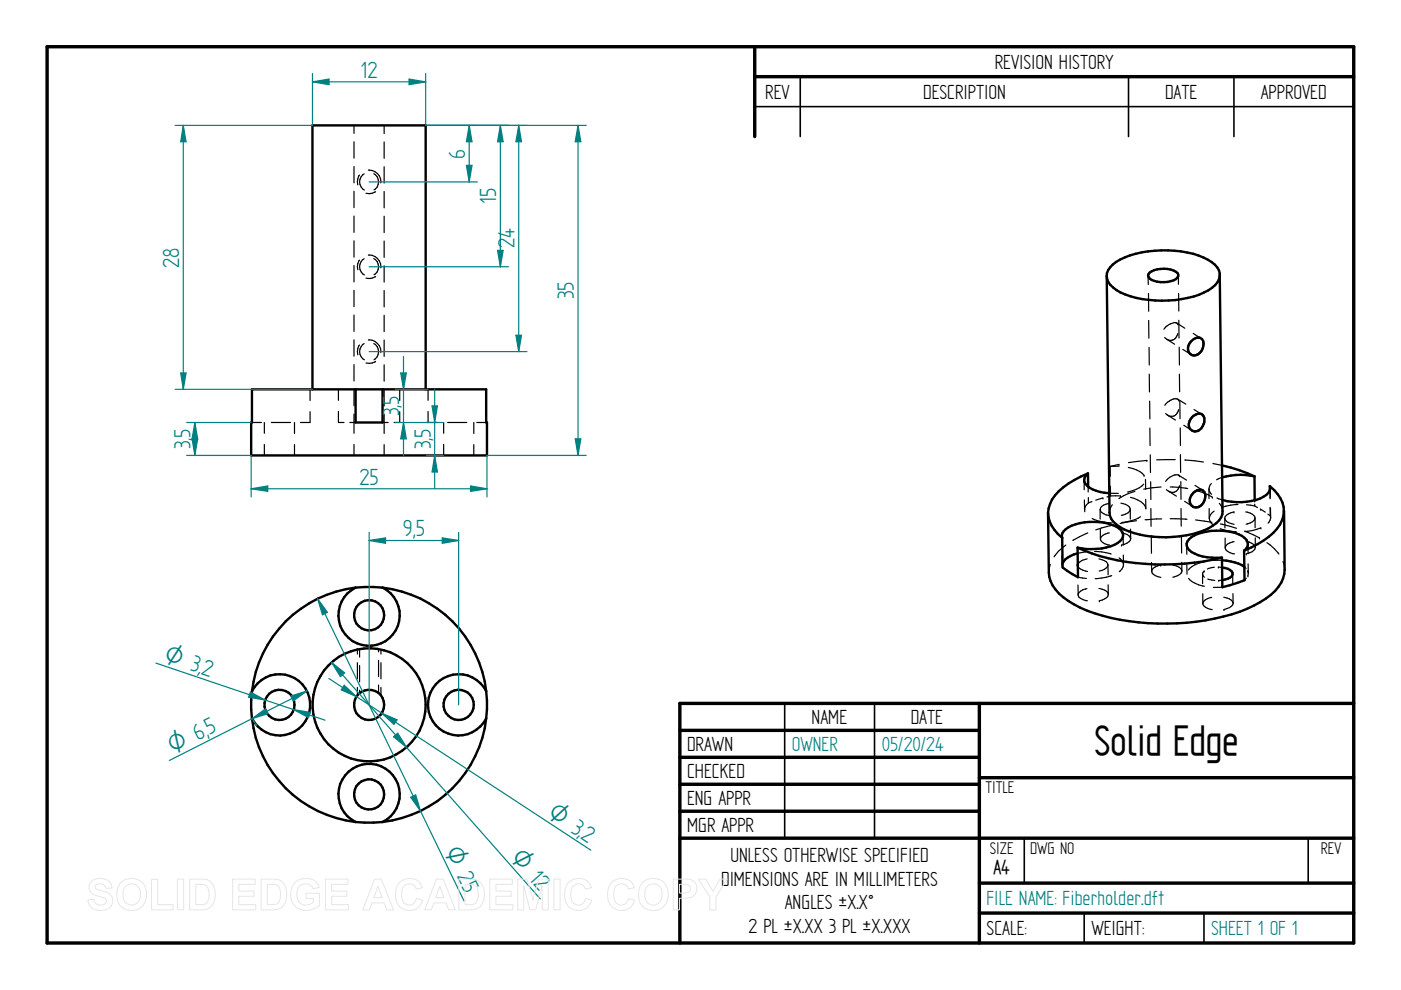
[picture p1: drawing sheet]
<svg xmlns="http://www.w3.org/2000/svg" width="297mm" height="210mm" viewBox="0 0 297 210" stroke-linecap="round" stroke-linejoin="round" font-family="sans-serif">
<g fill="none" stroke="#000" stroke-width=".72">
<path d="M10 9.9h277v190h-277zM160 9.9v19.1M160 16.3h127M144.1 154.9h63.5M207.6 149.1v50.8M287 149.1h-142.9v50.8M144.1 160.6h63.5M144.1 166.3h63.5M144.1 172h63.5M144.1 177.7h142.9M207.6 164.9h79.4M207.6 187.2h79.4"/>
<path d="M207.6 193.6h79.4"/>
</g>
<path d="M169.7 16.3v12.7M239.3 16.3v12.7M261.6 16.3v12.7M160 22.6h127M166.4 149.1v28.6M185.4 149.1v28.6M217.2 177.8v9.4M277.4 177.8v9.4M229.9 193.6v6.3M255.3 193.6v6.3" fill="none" stroke="#000" stroke-width=".34"/>
<g fill="none" stroke="#000" stroke-width=".51">
<path d="M235.9 56.1a16.7 16.7 0 0 1 10.3-3 19.2 19.2 0 0 1 10.7 2.5 3 3 0 0 1 1.7 2.7 3 3 0 0 1-1.6 2.7 17.7 17.7 0 0 1-10.7 2.8 18.5 18.5 0 0 1-9.6-2.3 3.4 3.4 0 0 1-2-3.6l.2-.6zM243.8 57.8a5.5 5.5 0 0 1 5.8 .1 .85 .85 0 0 1-.3 1.3 5.9 5.9 0 0 1-5.5-.1 .78 .78 0 0 1 0-1.3zM258.6 58.3l.6 50.1a3.5 3.5 0 0 1-2.1 3.1 19.3 19.3 0 0 1-11.3 2.4 16.3 16.3 0 0 1-9.2-2.7 3.1 3.1 0 0 1-1.4-2.5l-.5-50.2M252.6 72.3a1.44 1.44 0 0 1 2.5 0 2.31 2.31 0 0 1-2.3 3 1.76 1.76 0 0 1-.2-3zM53.4 82.5h49.7l.1 14.1h-49.9zM66.2 82.5v-55.9h24.1v55.9M75.4 82.5v7.1h5.7v-7.1M253 88.2a1.33 1.33 0 0 1 1.3-.5 1.33 1.33 0 0 1 1.1 1 2.48 2.48 0 0 1-2.1 2.8 1.7 1.7 0 0 1-1.3-1.4 1.7 1.7 0 0 1 .8-1.7zM259.1 98.7a31.5 31.5 0 0 1 6.9 2.3M225.2 114a1.56 1.56 0 0 1 .7-1.8 11.5 11.5 0 0 1 10-.9 2.42 2.42 0 0 1 2.2 2.5 4.5 4.5 0 0 1-3.5 2.3l-2 .3a12.3 12.3 0 0 1-4.1-.3M225.2 114l.1 6.3 3.3 2.1-.1-6.3M228.5 116.1a46.4 46.4 0 0 0 24.7 3.2l5.9-1.1"/>
<path d="M228.5 117.3a4.7 4.7 0 0 0-3.2 2.2M228.5 119.7v.3M230.7 100.4v2.8M230.7 100.4a1.56 1.56 0 0 0-.2 2.6 7.7 7.7 0 0 0 4.7 1.6M230.7 100.4a16.3 16.3 0 0 0-7.6 5.5 5.7 5.7 0 0 0 1.2 7.3l.9 .8M253 104.5a1.42 1.42 0 0 1 2.4 .1 2.31 2.31 0 0 1-2 3 1.57 1.57 0 0 1-1.2-1.2 1.57 1.57 0 0 1 .6-1.6zM259.1 118.8l1.8 .2a6.8 6.8 0 0 1 2.9 1.2M263.8 116.8l.1 6.2-4.7 1.5-.1-6.3M263.8 116.8a1.59 1.59 0 0 0 .1-2.8 10.6 10.6 0 0 0-8.1-1.3 5.5 5.5 0 0 0-4 2.1 1.96 1.96 0 0 0 1.5 2.6 11.5 11.5 0 0 0 5.8 .8M266 101l-1-.2a13.8 13.8 0 0 0-5.9 .4M266 101v5.1M269.2 103.1a6.7 6.7 0 0 1 2.9 6.2 8.8 8.8 0 0 1-4.2 5.3l-4.1 2.2"/>
<path d="M269.2 103.1a1.94 1.94 0 0 1-1.3 2.2 12.2 12.2 0 0 1-8.7 .7M269.2 103.1v.8M272.2 108.2l.2 12.6a7.5 7.5 0 0 1-4 6.1 35.7 35.7 0 0 1-16.8 5.1 47.9 47.9 0 0 1-22.5-3.1 12.2 12.2 0 0 1-6.3-5.7l-.4-1.8-.2-12.6M75.4 124.6a6.5 6.5 0 0 0-2.2 9.9 6.5 6.5 0 0 0 10.1 0 6.5 6.5 0 0 0-2.2-9.9M75.4 124.6a25 25 0 0 0-22 22M81.1 124.6a25 25 0 0 1 22 22M81.1 124.6l-1.9-.1-3.8 .1M259.1 120.3a2.69 2.69 0 0 1 2.2 1.2 1.09 1.09 0 0 1-.9 1.2l-1.3 .3M53.4 152.3a25 25 0 0 0 22 22M53.4 146.6l-.1 3.8 .1 1.9M53.4 146.6a6.5 6.5 0 0 1 9.9-2.2 6.5 6.5 0 0 1 0 10.1 6.5 6.5 0 0 1-9.9-2.2M103.1 146.6a6.5 6.5 0 0 0-9.9-2.2 6.5 6.5 0 0 0 0 10.1 6.5 6.5 0 0 0 9.9-2.2"/>
<path d="M103.1 152.3a25 25 0 0 1-22 22M103.1 146.6l.1 3.8-.1 1.9M75.4 174.3a6.5 6.5 0 0 1-2.2-9.9 6.5 6.5 0 0 1 10.1 0 6.5 6.5 0 0 1-2.2 9.9M81.1 174.3l-3.8 .1-1.9-.1"/>
<circle cx="78.3" cy="130.5" r="3.2"/>
<circle cx="59.2" cy="149.5" r="3.2"/>
<circle cx="78.2" cy="149.4" r="12"/>
<circle cx="78.3" cy="149.5" r="3.2"/>
<circle cx="97.3" cy="149.5" r="3.2"/>
<circle cx="78.3" cy="168.4" r="3.2"/>
</g>
<g fill="none" stroke="#000" stroke-width=".25">
<path d="M75.1 26.6v1.7M75.1 30.1v3.4M75.1 35.3v3.5M76.2 37.1a2.46 2.46 0 0 0-.3 2.1M77.2 36.9a1.98 1.98 0 0 0 .1 3.4M78.1 36.1a2.48 2.48 0 0 1 2.6 2.7M79.2 36.8a1.98 1.98 0 0 1 .1 3.5M81.4 26.6v1.7M81.4 30.1v3.5M81.4 35.3v3.5M75.1 40.6v3.4M75.1 45.8v3.5"/>
<path d="M75.1 51.1v3.4M75.1 56.3v3.5M76.2 55.2a2.31 2.31 0 0 0-.3 2M77.2 54.9a1.98 1.98 0 0 0 .1 3.4M78.1 54.1a2.42 2.42 0 0 1 2.6 2.7M79.2 54.8a1.98 1.98 0 0 1 .1 3.5M79.6 58.6a2.42 2.42 0 0 1-2 .4M79.6 40.6a2.42 2.42 0 0 1-2 .4M81.4 40.6v3.5M81.4 45.8v3.5M81.4 51.1v3.5M81.4 56.3v3.5"/>
<path d="M243.4 58.5l.1 1.8M249.8 58.4v1.9M75.1 61.6v3.4M75.1 66.8v3.5M75.1 72.1v3.4M75.1 77.3v3.5M76.2 73.2a2.36 2.36 0 0 0-.3 2M77.2 72.9a1.98 1.98 0 0 0 .1 3.4M78.1 72.1a2.48 2.48 0 0 1 2.6 2.7M79.2 72.9a1.97 1.97 0 0 1 .1 3.4M79.6 76.6a2.42 2.42 0 0 1-2 .4M81.4 61.6v3.5"/>
<path d="M81.4 66.8v3.5M81.4 72.1v3.5M81.4 77.3v3.5M243.5 62.2v3.8M243.5 67.9l.1 3.8M243.6 73.7l.1 3.7M243.7 79.3v3.8M247.4 71.9l1.6 1.1M249.5 68.5l1.7 1.1M249.7 70.7a1.52 1.52 0 0 1-1.1 1.4 1.52 1.52 0 0 1-1.7-.6M249.8 68.9a.84 .84 0 0 0-1.4-.3l-1 .5-.6 .7M249.9 62.2v3.8"/>
<path d="M249.9 67.9l.1 3.8M250 73.6l.1 3.8M250.1 79.3v3.8M250.8 74.1l1.7 1M253 70.7l1.6 1.1M53.4 89.6h2M56 89.6v2.3M56 94.2v2.4M57.5 89.6h4.1M62.4 89.6v2.3M62.4 94.3v2.3M65.7 87.3v2.3h-2"/>
<path d="M65.7 82.5v2.4M71.8 87.2v2.4h1.1M71.8 82.5v2.4M74.2 89.6h1.2M75.1 94.2v2.4M75.1 82.6v3.4M75.1 87.8v4.1M81.1 89.6h1.2M81.4 94.3v2.3M81.4 82.6v3.5M81.4 87.8v4.1M84.7 87.3v2.3h-1.1"/>
<path d="M84.7 82.5v2.4M90.8 87.2v2.4h2M90.8 82.5v2.4M94.1 89.6v2.3M94.1 94.2v2.4M94.9 89.6h4.1M100.5 89.6v2.3M100.5 94.3v2.3M101.1 89.6h2M235.4 98.9v2.1M237.2 98.5l-1.8 .4M237.2 98.5h.1"/>
<path d="M237.3 98.8l-1.9 .1M239.2 99.1h.1a5.5 5.5 0 0 1 3.3 1.7M243.2 97.6l-3.9 .5M243.2 97.6h.1M243.8 85v3.8M243.8 90.8v3.7M243.9 96.4v3.8M247.5 88l1.7 1.1M249.2 97.5h-4M249.7 84.6l1.7 1.1M249.9 86.9a1.52 1.52 0 0 1-1.1 1.3 1.52 1.52 0 0 1-1.7-.5M249.9 85a.96 .96 0 0 0-1.6-.2l-.7 .5-.6 .6"/>
<path d="M250.1 85l.1 3.8M250.2 90.7l.1 3.7M250.3 96.4v3.8M251 90.2l1.7 1.1M251.2 97.5l3.9 .5M253.1 86.8l1.7 1.1M257.2 98.3l1.9 .4M222.7 119.7l-.3 1.7M225.1 113.6l.1 2.1M225.2 117.8v2.1M225.2 119.9l.1 .1M225.2 119.8v.1"/>
<path d="M225.3 119.5v.1M226 115.6a8.6 8.6 0 0 0-2.5 2.5M228.5 119.8v2.1M229.9 101.8v2M229.9 106l.1 2.1M230.2 117l-1.7 .3M230.5 118.5a2.63 2.63 0 0 0-2 1.2M230.6 113l-3.1 1.6M230.7 103.2v1.1M230.8 106.6a1.69 1.69 0 0 0-.8 1.9M230.8 105.5v1.1M231.5 106.3l-.7 .3"/>
<path d="M231.6 109.9l.3 .2a11.4 11.4 0 0 0 3.8 .8M232.1 116.9l1.4 .1 2.1 .5M233 118.5a2.23 2.23 0 0 1 1.9 1.3M233.3 108a1.79 1.79 0 0 0 1.9 1.3M233.3 108v2.1M233.3 112.2v2.1M233.8 105.6l-1.5 .4M233.8 105.6h.1M234.9 119.8a1.85 1.85 0 0 1-1.9 1.3M234.9 119.8v2.1M235.2 104.6h1.9M235.2 106.7h.1"/>
<path d="M235.2 106.7a2.04 2.04 0 0 0-1.9 1.3M235.2 113h-.3a1.7 1.7 0 0 0-1.6 1.5 2.24 2.24 0 0 0 2 1.1M235.4 103.1l.1 2.1M235.5 105.2h2.1M235.5 105.2l-.8 .2M235.7 111.4l-3.4 1M235.8 107l-.5 1.1-.1 .6M237.3 118.3a1.94 1.94 0 0 1 .9 1.4M237.6 105.2h.1M237.7 106.7a1.81 1.81 0 0 1 1.9 1.4 1.97 1.97 0 0 1-1.9 1.2M237.7 112.9a2.22 2.22 0 0 1 2 1.3M237.8 115.6h.1"/>
<path d="M238.1 113.5l.1 2.1M238.2 117.7v2M238.2 119.7a2.04 2.04 0 0 1-.9 1.5M239.6 108v2.1M239.7 105.5a4.1 4.1 0 0 1 3.2 2.2v.1M239.7 112.2v2M239.7 114.2a1.93 1.93 0 0 1-1.9 1.4M240.6 104.2l-1.4 .4-2 1.1M241 110.4l-3.5 .6M241.8 109.6a7.9 7.9 0 0 1-4 1.2M242.5 102.7a6.4 6.4 0 0 1-3.4 1.6M242.6 100.8h.1"/>
<path d="M242.9 101.6v2.2M242.9 105.9v2M244 102.2v3.7M244 107.8v3.8M244.1 113.5v3.8M244.1 119.3l.1 1.8M246.1 119.8h.1M246.1 119.8a2.22 2.22 0 0 0-1.9 1.3M246.2 103.3l-3.7 .4M246.3 110l-3.5 .2M247.7 104.1l1.7 1.1M248.1 110l3.6 .1"/>
<path d="M248.1 103.3l3.7 .3M248.6 119.8h.4a2.1 2.1 0 0 1 1.6 1.1M249.9 100.8l1.7 1M250.1 103a1.53 1.53 0 0 1-1.1 1.4 1.53 1.53 0 0 1-1.7-.6M250.1 101.1a1.18 1.18 0 0 0-1.8-.1l-1.2 1.1M250.4 102.1v3.8M250.4 107.8v3.7M250.5 113.5v3.8M250.6 119.2v2a2.37 2.37 0 0 1-1.9 1.2M251.2 106.3l1.7 1.1M251.6 115.5v2M251.6 119.6l.1 2.2"/>
<path d="M253.4 102.9l1.6 1.1M253.5 110.2l3.5 .5M253.7 104l2.5 .9 .8 .5M255.2 119.1l-.2 .1a5.2 5.2 0 0 0-3 1.7M256.3 103.7l.1 .4 .5 .7M256.3 103.7v2M256.4 107.8v2.1M256.8 102.5l-.4 .7-.1 .5M257 105.4h.1M257.4 108.4a1.62 1.62 0 0 0-.3 2.8M258 105.6l1.2 .4M258.5 106.7l.6 1.1 .1 .6"/>
<path d="M258.7 112.1l1.7 .5 1.7 .1M258.7 111.1l3.5 .9M259.1 118.8h-1.9M259.1 101.2l-1.2 .5M259.7 109.9a1.94 1.94 0 0 0 2 1.3M259.7 109.9v2M259.8 114.1v2.2a2.24 2.24 0 0 0 1.9 1.1M261.6 108.5h.1M261.6 108.5a2.3 2.3 0 0 0-1.9 1.4M261.7 114.9h-.3a1.87 1.87 0 0 0-1.6 1.1M262.5 107l-1.6 .1-1.9 .5M263.9 112.6l3.1 1.4"/>
<path d="M264.1 108.5a2.52 2.52 0 0 1 2 1.1v2.3M264.2 114.8a2.22 2.22 0 0 1 1.9 1.3M264.2 117.4h.1M264.3 107l1.7 .3M264.6 115.3v2.1M264.6 119.5l.1 2.1M266 107.3l.6 .3M266 106.1v.3M266 106.9v.4M266.1 110a2.13 2.13 0 0 1-1.9 1.1M266.1 116.1a1.56 1.56 0 0 1-1.2 1.1l-.7 .2M266.1 114v2.1"/>
<path d="M267 114h.1M267.2 107.9h.1M267.2 107.9l1.1 .7M267.3 111.9l-1.7 .6-1.7 .2M267.3 111.9h.1M268.6 115.1a9.6 9.6 0 0 1 2.5 2.4M268.8 109l.5 .3M269.2 103.9l.1 1.8M269.3 107.6v1.7M269.3 109.3a1.58 1.58 0 0 1-.4 1.6M269.3 103.5v2.1M269.4 107.7v2.1"/>
<path d="M272 119l.4 1.8M75.8 137.7v1M76.2 137.6v1.7M80.3 137.6v.6M80.3 140v3.5M80.8 137.7v1M225.3 120.2v.1M228.5 120a2.37 2.37 0 0 0 2.1 1.2M228.6 122.4l1.7 .2M228.6 124v2.1M230.5 124.8a1.88 1.88 0 0 0-1.9 1.5 2.24 2.24 0 0 0 1.9 1.1M233 124.8a2.22 2.22 0 0 1 2 1.2"/>
<path d="M233.1 127.4h.1M234.9 124l.1 2M235 126a1.52 1.52 0 0 1-1.3 1.2l-.6 .2M235.7 122l-1.1 .4-2.4 .3M244.2 121.1a1.54 1.54 0 0 0 1.3 1.2l.6 .1M252 122.6a5.7 5.7 0 0 0 3.4 1.7M255 121.7l.4 .7M255 121.7v2M255 125.9v2.1M255.3 121.1h.1M255.3 121.1l-.3 .6M256.1 122.8l1.5 .3"/>
<path d="M256.9 126.7h-.3a1.7 1.7 0 0 0-1.5 1.4 2.24 2.24 0 0 0 1.9 1.1M257.5 120.3l-1.5 .3M258.3 120.2h.1M258.4 120.2l.7 .1M258.4 123.1h.1M259.1 123l-.7 .1M259.2 124.5h-1.9M259.5 126.6a2.22 2.22 0 0 1 1.9 1.3M259.5 129.2h.1M261.4 121.6v2.1M261.4 125.9v2M261.4 127.9a1.54 1.54 0 0 1-1.3 1.1l-.6 .2"/>
<path d="M263.8 120.2l.4 .3M264.2 122.6l-.3 .4M264.5 121l.2 .6M264.6 122.1h.1M264.7 121.6l-.1 .5M75.8 140.5v3.4M75.8 145.8v1.6M76.2 141.1v3.5M76.2 146.3v.6M80.3 145.2v1.7M80.8 140.5v3.4M80.8 145.8v1.6"/>
</g>
<path d="M69.7 143.8l55.6 36.5M73 145.3l2.6 2.4-3.3-1.4z" fill="none" stroke="#008080" stroke-width=".25"/>
<path d="M73 145.3l2.6 2.4-3.3-1.4z" fill="#008080"/>
<path d="M80.9 151.2l3.3 1.4-.7 1z" fill="none" stroke="#008080" stroke-width=".25"/>
<path d="M80.9 151.2l3.3 1.4-.7 1z" fill="#008080"/>
<path d="M70.3 140.5l2.8 2.2-.9 .8zM70.3 140.5l44.3 50.1" fill="none" stroke="#008080" stroke-width=".25"/>
<path d="M70.3 140.5l2.8 2.2-.9 .8z" fill="#008080"/>
<path d="M83.4 156.2l.9-.8 1.9 3.1z" fill="none" stroke="#008080" stroke-width=".25"/>
<path d="M83.4 156.2l.9-.8 1.9 3.1z" fill="#008080"/>
<path d="M67.3 127l31.1 64M67.3 127l2.1 2.8-1 .5z" fill="none" stroke="#008080" stroke-width=".25"/>
<path d="M67.3 127l2.1 2.8-1 .5z" fill="#008080"/>
<path d="M87.1 169l1-.5 1.1 3.5z" fill="none" stroke="#008080" stroke-width=".25"/>
<path d="M87.1 169l1-.5 1.1 3.5z" fill="#008080"/>
<path d="M53.4 152.3l1 1.5M61.7 147.6l3.4-1.1-2.9 2.1zM65.1 146.5l-29.2 14.7" fill="none" stroke="#008080" stroke-width=".25"/>
<path d="M61.7 147.6l3.4-1.1-2.9 2.1z" fill="#008080"/>
<path d="M53.5 152.4l2.8-2.1 .6 1z" fill="none" stroke="#008080" stroke-width=".25"/>
<path d="M53.5 152.4l2.8-2.1 .6 1z" fill="#008080"/>
<path d="M33.1 140.6l35.8 12.1M62.3 150.5l3.5 .5-.4 1.1z" fill="none" stroke="#008080" stroke-width=".25"/>
<path d="M62.3 150.5l3.5 .5-.4 1.1z" fill="#008080"/>
<path d="M53.1 146.7l3.1 1.7-3.5-.6z" fill="none" stroke="#008080" stroke-width=".25"/>
<path d="M53.1 146.7l3.1 1.7-3.5-.6z" fill="#008080"/>
<path d="M39.6 89.6h13.7M39.6 96.6h13.7M41.3 89.6l.6 3.4h-1.2z" fill="none" stroke="#008080" stroke-width=".25"/>
<path d="M41.3 89.6l.6 3.4h-1.2z" fill="#008080"/>
<path d="M40.7 93h1.2l-.6 3.6z" fill="none" stroke="#008080" stroke-width=".25"/>
<path d="M40.7 93h1.2l-.6 3.6z" fill="#008080"/>
<path d="M37.1 26.6h29.1M38.9 26.6l.6 3.5h-1.2zM37.1 82.5h29.1M41.3 89.6v7" fill="none" stroke="#008080" stroke-width=".25"/>
<path d="M38.9 26.6l.6 3.5h-1.2z" fill="#008080"/>
<path d="M38.3 79.1h1.2l-.6 3.5z" fill="none" stroke="#008080" stroke-width=".25"/>
<path d="M38.3 79.1h1.2l-.6 3.5z" fill="#008080"/>
<path d="M38.9 26.6v55.9M90.3 26.6h34M122.6 26.6l.5 3.5h-1.1zM103.2 96.6h21.1" fill="none" stroke="#008080" stroke-width=".25"/>
<path d="M122.6 26.6l.5 3.5h-1.1z" fill="#008080"/>
<path d="M122 93h1.1l-.5 3.6z" fill="none" stroke="#008080" stroke-width=".25"/>
<path d="M122 93h1.1l-.5 3.6z" fill="#008080"/>
<path d="M122.6 26.6v70M85 79.1h1.1l-.5 3.5zM83.8 82.5h7M83.8 89.6h7" fill="none" stroke="#008080" stroke-width=".25"/>
<path d="M85 79.1h1.1l-.5 3.5z" fill="#008080"/>
<path d="M85.6 89.6l.5 3.4h-1.1z" fill="none" stroke="#008080" stroke-width=".25"/>
<path d="M85.6 89.6l.5 3.4h-1.1z" fill="#008080"/>
<path d="M85.6 75.6v21M90.4 89.6h3.7M90.4 96.6h3.7M91.6 86.1h1.1l-.5 3.5z" fill="none" stroke="#008080" stroke-width=".25"/>
<path d="M91.6 86.1h1.1l-.5 3.5z" fill="#008080"/>
<path d="M92.2 96.6l.5 3.5h-1.1z" fill="none" stroke="#008080" stroke-width=".25"/>
<path d="M92.2 96.6l.5 3.5h-1.1z" fill="#008080"/>
<path d="M92.2 82.5v21M78.3 112.9v36.5M93.8 114l3.4 .6-3.4 .6zM97.2 112.9v36.5" fill="none" stroke="#008080" stroke-width=".25"/>
<path d="M93.8 114l3.4 .6-3.4 .6z" fill="#008080"/>
<path d="M78.3 114.6l3.4-.6v1.2z" fill="none" stroke="#008080" stroke-width=".25"/>
<path d="M78.3 114.6l3.4-.6v1.2z" fill="#008080"/>
<path d="M78.3 38.6h22.9M90.3 26.6h10.9M98.9 35.1h1.2l-.6 3.5zM78.3 114.6h18.9" fill="none" stroke="#008080" stroke-width=".25"/>
<path d="M98.9 35.1h1.2l-.6 3.5z" fill="#008080"/>
<path d="M99.5 26.6l.6 3.5h-1.2z" fill="none" stroke="#008080" stroke-width=".25"/>
<path d="M99.5 26.6l.6 3.5h-1.2z" fill="#008080"/>
<path d="M90.3 26.6h17.5M99.5 26.6v12M78.3 56.6h29.5M105.5 53.1h1.2l-.6 3.5z" fill="none" stroke="#008080" stroke-width=".25"/>
<path d="M105.5 53.1h1.2l-.6 3.5z" fill="#008080"/>
<path d="M106.1 26.6l.6 3.5h-1.2z" fill="none" stroke="#008080" stroke-width=".25"/>
<path d="M106.1 26.6l.6 3.5h-1.2z" fill="#008080"/>
<path d="M90.3 26.6h21.4M106.1 26.6v30M110 26.6l.6 3.5h-1.2zM78.3 74.5h33.4" fill="none" stroke="#008080" stroke-width=".25"/>
<path d="M110 26.6l.6 3.5h-1.2z" fill="#008080"/>
<path d="M109.4 71.1h1.2l-.6 3.4z" fill="none" stroke="#008080" stroke-width=".25"/>
<path d="M109.4 71.1h1.2l-.6 3.4z" fill="#008080"/>
<path d="M110 26.6v47.9M53.3 96.6v8.8M103.2 96.6v8.8M53.3 103.6l3.5-.6v1.2z" fill="none" stroke="#008080" stroke-width=".25"/>
<path d="M53.3 103.6l3.5-.6v1.2z" fill="#008080"/>
<path d="M99.8 103l3.4 .6-3.4 .6z" fill="none" stroke="#008080" stroke-width=".25"/>
<path d="M99.8 103l3.4 .6-3.4 .6z" fill="#008080"/>
<path d="M66.2 15.6v11M66.2 17.4l3.6-.6v1.1zM90.3 15.6v11M53.3 103.6h49.9" fill="none" stroke="#008080" stroke-width=".25"/>
<path d="M66.2 17.4l3.6-.6v1.1z" fill="#008080"/>
<path d="M86.7 16.8l3.6 .6-3.6 .5z" fill="none" stroke="#008080" stroke-width=".25"/>
<path d="M86.7 16.8l3.6 .6-3.6 .5z" fill="#008080"/>
<path d="M66.2 17.4h24.1" fill="none" stroke="#008080" stroke-width=".25"/>
<g fill="none" stroke="#e6e6e6" stroke-width=".21">
<path d="M19.3 186.9a3.1 3.1 0 0 1 4 .2l.4 1.2h-1.3a1.29 1.29 0 0 0-1-.9 1.29 1.29 0 0 0-1.2 .5l.1 .5 .4 .2a4.8 4.8 0 0 1 2.9 1.4 2.1 2.1 0 0 1-.2 2.3 2.1 2.1 0 0 1-2.1 .7 2.35 2.35 0 0 1-2.7-2.2l1.3-.1a1.41 1.41 0 0 0 1.2 1.2 1.41 1.41 0 0 0 1.5-.9 1.28 1.28 0 0 0-1.3-.9 2.4 2.4 0 0 1-2.4-2l.1-.6zM25.8 186.9a3.3 3.3 0 0 1 3.8-.2 3.3 3.3 0 0 1 1.4 3.6 3.2 3.2 0 0 1-3.6 2.7 3.2 3.2 0 0 1-2.6-3.8 3.1 3.1 0 0 1 1-2.3zM26.6 188a1.87 1.87 0 0 1 2.2-.4 1.87 1.87 0 0 1 1 2 1.88 1.88 0 0 1-1.9 2.3 1.88 1.88 0 0 1-1.8-2.3l.1-.8zM32.1 186.4h1.3v5.4h3.3v1.1h-4.6zM37.6 186.4h1.3v6.5h-1.3zM40.2 186.4h2.4a2.79 2.79 0 0 1 3 3.3 2.8 2.8 0 0 1-2.9 3.2h-2.5zM41.5 187.5a2.64 2.64 0 0 1 2.4 .5 3.3 3.3 0 0 1-.2 3.6l-.9 .2h-1.3zM49.3 186.4h4.8v1.1h-3.5v1.4h3.2v1.1h-3.2v1.8h3.6v1.1h-4.9zM55.4 186.4h2.3a2.79 2.79 0 0 1 3.1 3.3 2.8 2.8 0 0 1-3 3.2h-2.4zM56.7 187.5a2.64 2.64 0 0 1 2.4 .5 3.3 3.3 0 0 1-.3 3.6l-.8 .2h-1.3zM62.4 187.2a3.4 3.4 0 0 1 4.9 .2l.4 .8-1.3 .2a1.83 1.83 0 0 0-2.2-.9 1.83 1.83 0 0 0-1.3 2.1 2.02 2.02 0 0 0 1.1 2.1 2.02 2.02 0 0 0 2.4-.4v-.8h-1.5v-1.1h2.8v2.6a3.6 3.6 0 0 1-5.8-1 4 4 0 0 1 .5-3.8zM69 186.4h4.8v1.1h-3.5v1.4h3.2v1.1h-3.2v1.8h3.6v1.1h-4.9z"/>
<path d="M79.4 186.4h1.5l2.5 6.5h-1.4l-.6-1.5h-2.5l-.6 1.5h-1.4zM80.1 187.9l.9 2.4h-1.8zM84.7 187.2a2.86 2.86 0 0 1 4.8 1l-1.2 .3a1.58 1.58 0 0 0-1.9-1.1 1.58 1.58 0 0 0-1.2 1.8 2.19 2.19 0 0 0 1.2 2.7 1.54 1.54 0 0 0 1.9-1.4l1.3 .4a2.92 2.92 0 0 1-3.4 2.1 2.92 2.92 0 0 1-2.3-3.3l.2-1.5zM92.5 186.4h1.5l2.6 6.5h-1.5l-.5-1.5h-2.6l-.6 1.5h-1.4zM93.3 187.9l.8 2.4h-1.7zM97.3 186.4h2.3a2.79 2.79 0 0 1 3.1 3.3 2.8 2.8 0 0 1-3 3.2h-2.4zM98.6 187.5a2.64 2.64 0 0 1 2.4 .5 3.3 3.3 0 0 1-.3 3.6l-.8 .2h-1.3zM103.8 186.4h4.8v1.1h-3.4v1.4h3.2v1.1h-3.2v1.8h3.6v1.1h-5zM109.8 186.4h2l1.2 4.4 1.2-4.4h2v6.5h-1.2l-.1-5.2-1.3 5.2h-1.3l-1.3-5.2v5.2h-1.2zM117.4 186.4h1.3v6.5h-1.3zM120.5 187.2a2.86 2.86 0 0 1 4.9 1l-1.3 .3a1.58 1.58 0 0 0-1.8-1.1 1.58 1.58 0 0 0-1.3 1.8 2.19 2.19 0 0 0 1.3 2.7 1.54 1.54 0 0 0 1.9-1.4l1.2 .4a2.92 2.92 0 0 1-3.4 2.1 2.92 2.92 0 0 1-2.3-3.3l.2-1.5zM129.6 187.2a2.86 2.86 0 0 1 4.9 1l-1.3 .3a1.58 1.58 0 0 0-1.8-1.1 1.58 1.58 0 0 0-1.3 1.8 2.19 2.19 0 0 0 1.3 2.7 1.54 1.54 0 0 0 1.9-1.4l1.2 .4a2.92 2.92 0 0 1-3.4 2.1 2.92 2.92 0 0 1-2.3-3.3l.2-1.5z"/>
<path d="M136.5 186.9a3.3 3.3 0 0 1 3.7-.2 3.3 3.3 0 0 1 1.5 3.6 3.2 3.2 0 0 1-3.7 2.7 3.2 3.2 0 0 1-2.6-3.8 3.1 3.1 0 0 1 1.1-2.3zM137.2 188a1.87 1.87 0 0 1 2.2-.4 1.87 1.87 0 0 1 1 2 1.88 1.88 0 0 1-1.9 2.3 1.88 1.88 0 0 1-1.8-2.3l.1-.8zM142.7 186.4h2.1a2.49 2.49 0 0 1 2.7 1 2.11 2.11 0 0 1-.1 2.2 2.11 2.11 0 0 1-2.1 .8l-1.2 .1v2.4h-1.4zM144.1 187.5h.6a1.28 1.28 0 0 1 1.7 .9 1.21 1.21 0 0 1-1.6 1h-.7zM148.1 186.4h1.5l1.6 2.6 1.5-2.6h1.5l-2.4 3.8v2.7h-1.3v-2.7z"/>
</g>
<text font-size="10.1" x="232" y="160.1">Solid Edge</text>
<g font-size="5.6" fill="#008080">
<text x="76.5" y="16.5">12</text>
<text x="98.6" y="33.7" transform="rotate(-90 98.6 33.7)">6</text>
<text x="105.2" y="43.3" transform="rotate(-90 105.2 43.3)">15</text>
<text x="109.1" y="52.7" transform="rotate(-90 109.1 52.7)">24</text>
<text x="38" y="56.8" transform="rotate(-90 38 56.8)">28</text>
<text x="121.7" y="63.5" transform="rotate(-90 121.7 63.5)">35</text>
<text x="84.7" y="88.3" transform="rotate(-90 84.7 88.3)">3,5</text>
<text x="40.4" y="95.3" transform="rotate(-90 40.4 95.3)">3,5</text>
<text x="91.3" y="95.3" transform="rotate(-90 91.3 95.3)">3,5</text>
<text x="76.2" y="102.7">25</text>
<text x="85.4" y="113.7">9,5</text>
<text x="42.5" y="142.9" transform="rotate(19 42.5 142.9)">2</text>
<text x="44.4" y="155.9" transform="rotate(-27 44.4 155.9)">5</text>
<text x="122.9" y="177.7" transform="rotate(33 122.9 177.7)">2</text>
<text x="112" y="186.4" transform="rotate(49 112 186.4)">12</text>
</g>
<g font-size="5.4" fill="#008080">
<text x="34.5" y="140.2" transform="rotate(19 34.5 140.2)">O 3,</text>
<text x="36.6" y="159.9" transform="rotate(-27 36.6 159.9)">O 6,</text>
<text x="115.9" y="173" transform="rotate(33 115.9 173)">O 3,</text>
<text x="94.2" y="180.4" transform="rotate(64 94.2 180.4)">O 25</text>
<text x="108.1" y="181.9" transform="rotate(48 108.1 181.9)">O</text>
</g>
<g font-size="4.9">
<text x="210.9" y="14.6">REVISION HISTORY</text>
<text x="162.2" y="20.9">REV</text>
<text x="195.7" y="20.9">DESCRIPTION</text>
<text x="247" y="20.9">DATE</text>
<text x="267.3" y="20.9">APPROVED</text>
<text x="172.1" y="153.5">NAME</text>
<text x="193.1" y="153.5">DATE</text>
<text x="145.7" y="159.2">DRAWN</text>
<text x="145.7" y="164.9">CHECKED</text>
<text x="145.7" y="170.6">ENG APPR</text>
<text x="145.7" y="176.3">MGR APPR</text>
<text x="154.9" y="182.8">UNLESS OTHERWISE SPECIFIED</text>
<text x="152.9" y="187.8">DIMENSIONS ARE IN MILLIMETERS</text>
<text x="158.7" y="197.7">2 PL ±X.XX 3 PL ±X.XXX</text>
<text x="166.4" y="192.8">ANGLES ±X.X°</text>
<text x="209.2" y="198.2">SCALE:</text>
<text x="231.4" y="198.2">WEIGHT:</text>
</g>
<g font-size="4.9" fill="#008080">
<text x="167.9" y="159.2">OWNER</text>
<text x="186.9" y="159.2">05/20/24</text>
<text x="209.2" y="191.9">FILE NAME: Fiberholder.dft</text>
<text x="256.8" y="198.3">SHEET 1 OF 1</text>
</g>
<text font-size="4.8" x="210.6" y="185.2">A4</text>
<g font-size="4.1">
<text x="208.9" y="168.1">TITLE</text>
<text x="209.8" y="181">SIZE</text>
<text x="218.4" y="181">DWG NO</text>
<text x="280" y="181">REV</text>
</g>
</svg>
